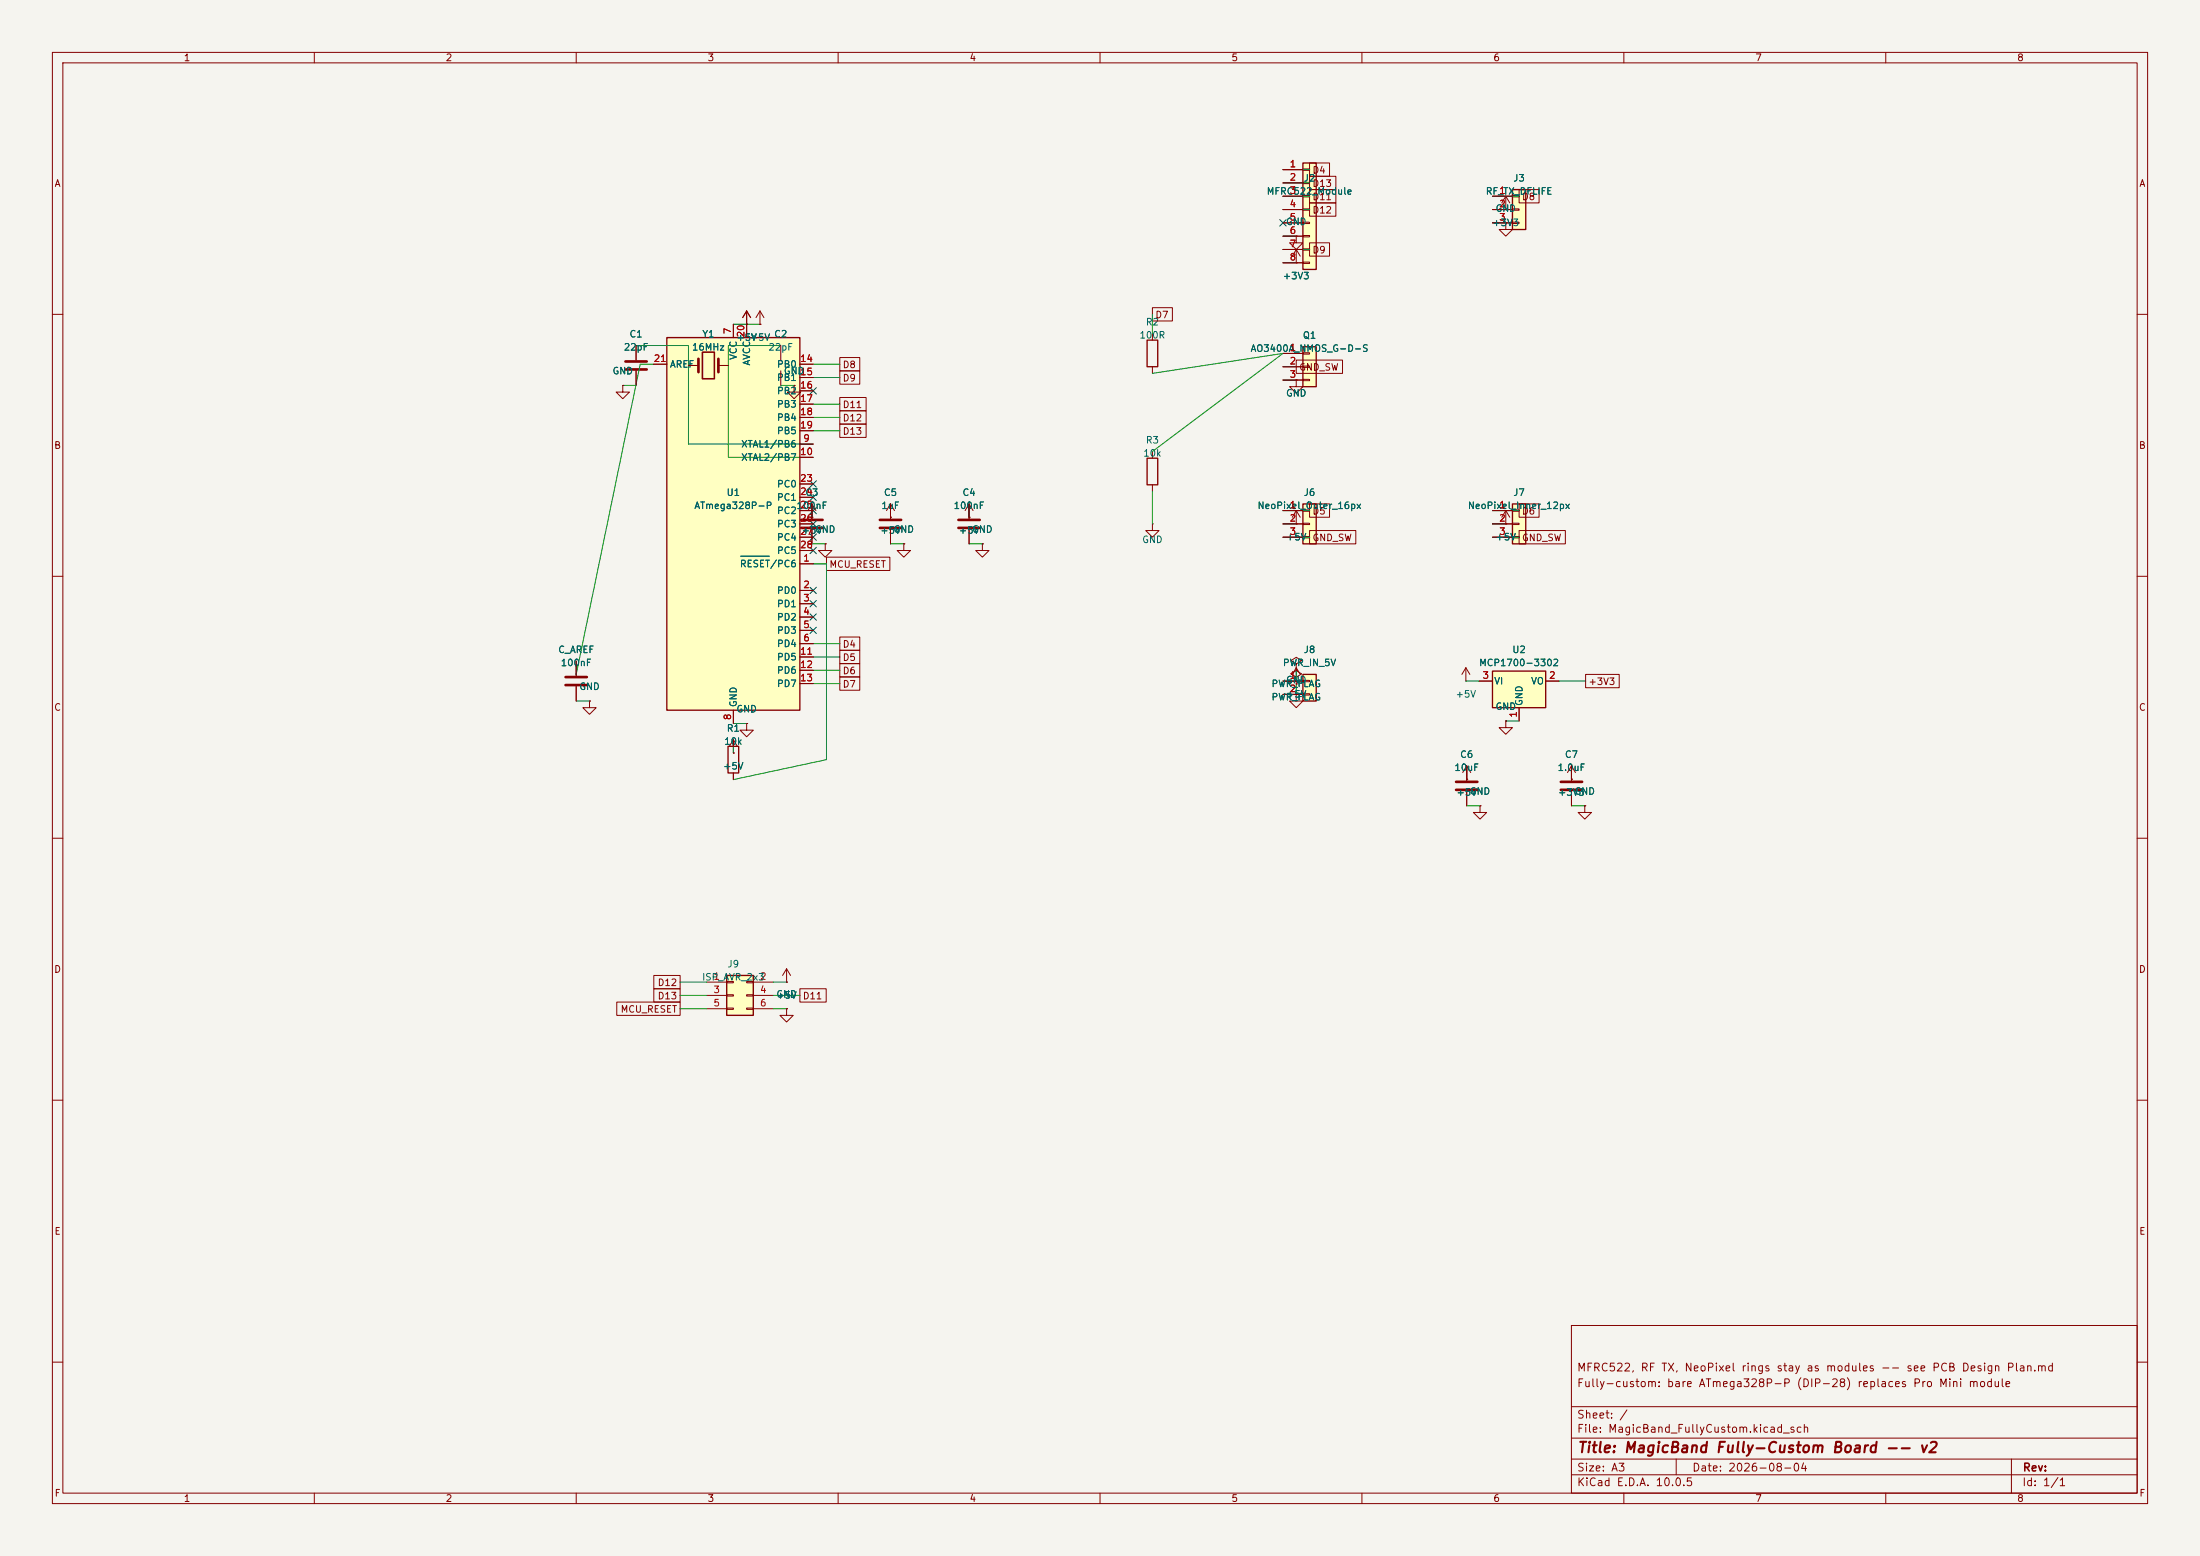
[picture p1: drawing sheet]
<svg xmlns="http://www.w3.org/2000/svg" width="420mm" height="297mm" viewBox="0 0 420 297" stroke-linecap="round" stroke-linejoin="round" font-family="sans-serif">
<path d="M0 0h420v297h-420z" fill="#f5f4ef" stroke="#f5f4ef" stroke-width=".19"/>
<g fill="none" stroke="#840000" stroke-width=".19">
<path d="M10 10h400v277h-400zM12 12h396v273h-396zM60 10v2M110 10v2M160 10v2M210 10v2M260 10v2M310 10v2M360 10v2M247.5 45.1v1.3h1.2l-1.2 1.2-1.3-1.2h1.3M247.5 45.1h.1M10 60h2"/>
<path d="M121.4 66v2.7M121.4 70.8v2.8M149 66v2.7M149 70.8v2.8M408 60h2M10 110h2M408 110h2M10 160h2M280 148.7h.1M280 146.2l-.8 1.3M280 146.2l.8 1.3M280 146.2v2.5"/>
<path d="M282.5 153.8v1.3h1.3l-1.3 1.2-1.2-1.2h1.2M282.5 153.8h.1M408 160h2M10 210h2M408 210h2M300 253h108v32h-108zM10 260h2M300 278.5h108M300 274.5h108M300 268.5h108M320 278.5v3M384 278.5v6.5"/>
<path d="M408 260h2M60 285v2M110 285v2M160 285v2M210 285v2M260 285v2M300 281.5h108M310 285v2M360 285v2"/>
</g>
<path d="M119.4 69h4.1M119.4 70.5h4.1M147 69h4.1M147 70.5h4.1" fill="none" stroke="#840000" stroke-width=".51"/>
<path d="M248.7 31.1h2.6v20.3h-2.6z" fill="#ffffc2"/>
<path d="M248.7 31.1h2.6v20.3h-2.6z" fill="none" stroke="#840000" stroke-width=".25"/>
<g fill="none" stroke="#840000" stroke-width=".19">
<path d="M244.9 32.4h3.8M244.9 34.9h3.8M244.9 37.5h3.8M248.7 32.3h1.3v.2h-1.3zM248.7 34.8h1.3v.2h-1.3zM248.7 37.3h1.3v.3h-1.3zM248.7 39.9h1.3v.2h-1.3zM244.9 40h3.8M244.9 42.5h3.8M244.9 45.1h3.8M244.9 47.6h3.8M244.9 50.2h3.8"/>
<path d="M248.7 42.4h1.3v.3h-1.3zM248.7 45h1.3v.2h-1.3zM248.7 47.5h1.3v.2h-1.3zM248.7 50h1.3v.3h-1.3zM247.5 132.5v1.3h1.2l-1.2 1.3-1.3-1.3h1.3M247.5 132.5h.1M150.2 187.5h.1M150.2 184.9l-.8 1.3M150.2 184.9l.7 1.3M150.2 184.9v2.6"/>
</g>
<path d="M138.7 186.2h5.1v7.6h-5.1z" fill="#ffffc2"/>
<path d="M138.7 186.2h5.1v7.6h-5.1z" fill="none" stroke="#840000" stroke-width=".25"/>
<g fill="none" stroke="#840000" stroke-width=".19">
<path d="M142.5 59.4l-.7 1.2M142.5 59.4l.8 1.2M142.5 59.4v2.5M145.1 59.4l-.8 1.2M145.1 59.4l.7 1.2M145.1 59.4v2.5M142.5 61.9h.1M145.1 61.9h.1M134.9 187.5h3.8M134.9 190h3.8M134.9 192.5h3.8M138.7 187.3h1.3v.3h-1.3z"/>
<path d="M138.7 189.9h1.3v.2h-1.3zM138.7 192.4h1.3v.3h-1.3zM142.5 187.3h1.3v.3h-1.3zM142.5 189.9h1.3v.2h-1.3zM142.5 192.4h1.3v.3h-1.3zM143.8 187.5h3.8M143.8 190h3.8M143.8 192.5h3.8"/>
</g>
<path d="M127.3 64.4h25.4v71.2h-25.4z" fill="#ffffc2"/>
<path d="M127.3 64.4h25.4v71.2h-25.4zM219 87.5h2v5h-2z" fill="none" stroke="#840000" stroke-width=".25"/>
<g fill="none" stroke="#840000" stroke-width=".19">
<path d="M287.5 37.5l-.8 1.2M287.5 37.5l.7 1.2M287.5 37.5v2.5M287.5 42.5v1.3h1.2l-1.2 1.3-1.3-1.3h1.3M287.5 42.5h.1M287.5 40h.1M118.9 73.6v1.2h1.3l-1.3 1.3-1.3-1.3h1.3M118.9 73.6h.1M124.8 69.5h2.5M131.4 69.8h1.9M137.1 69.8h1.9M140 61.9v2.5"/>
<path d="M142.5 61.9v2.5M152.7 69.5h2.5M152.7 72.1h2.5M152.7 74.6h2.5M152.7 77.1h2.5M152.7 79.7h2.5M152.7 84.8h2.5M152.7 87.3h2.5M152.7 82.2h2.5M152.7 92.4h2.5M152.7 94.9h2.5M152.7 97.5h2.5"/>
<path d="M220 86.2v1.3M220 92.5v1.3M152.7 107.6h2.5M152.7 112.7h2.5M152.7 115.2h2.5M152.7 117.8h2.5M152.7 100h2.5M152.7 102.5h2.5M152.7 105.1h2.5M140 135.6v2.5M152.7 120.3h2.5M152.7 122.9h2.5"/>
<path d="M152.7 125.4h2.5M152.7 127.9h2.5M152.7 130.5h2.5M280 146.2v2.8M280 151v2.8M150.2 192.5v1.3h1.2l-1.2 1.3-1.3-1.3h1.3M150.2 192.5h.1"/>
</g>
<path d="M141.4 106.2h5.5" fill="none" stroke="#006464" stroke-width=".19"/>
<path d="M133.3 68.5v2.5M137.1 68.5v2.5M278 149.2h4M278 150.8h4" fill="none" stroke="#840000" stroke-width=".51"/>
<path d="M134.1 67.2h2.3v5.1h-2.3z" fill="none" stroke="#840000" stroke-width=".3"/>
<path d="M288.7 36.2h2.6v7.6h-2.6z" fill="#ffffc2"/>
<path d="M288.7 36.2h2.6v7.6h-2.6z" fill="none" stroke="#840000" stroke-width=".25"/>
<path d="M284.9 37.5h3.8M288.7 37.3h1.3v.3h-1.3zM288.7 39.9h1.3v.2h-1.3zM247.5 50.2h.1M247.5 47.6l-.8 1.3M247.5 47.6l.7 1.3M247.5 47.6v2.6M284.9 40h3.8M284.9 42.5h3.8M288.7 42.4h1.3v.3h-1.3zM220 100v1.3h1.3l-1.3 1.2-1.3-1.2h1.3M220 100h.1" fill="none" stroke="#840000" stroke-width=".19"/>
<path d="M248.7 96.2h2.6v7.6h-2.6z" fill="#ffffc2"/>
<path d="M248.7 96.2h2.6v7.6h-2.6z" fill="none" stroke="#840000" stroke-width=".25"/>
<path d="M247.5 72.5v1.3h1.2l-1.2 1.3-1.3-1.3h1.3M247.5 72.5h.1M244.9 97.5h3.8M248.7 97.3h1.3v.3h-1.3zM248.7 99.9h1.3v.2h-1.3zM244.9 100h3.8M244.9 102.5h3.8M248.7 102.4h1.3v.3h-1.3z" fill="none" stroke="#840000" stroke-width=".19"/>
<path d="M248.7 66.2h2.6v7.6h-2.6z" fill="#ffffc2"/>
<path d="M219 64.9h2v5.1h-2zM248.7 66.2h2.6v7.6h-2.6z" fill="none" stroke="#840000" stroke-width=".25"/>
<g fill="none" stroke="#840000" stroke-width=".19">
<path d="M220 63.7v1.2M220 70v1.3M244.9 67.5h3.8M244.9 70h3.8M244.9 72.5h3.8M248.7 67.3h1.3v.3h-1.3zM248.7 69.9h1.3v.2h-1.3zM248.7 72.4h1.3v.3h-1.3zM155 98.7h.1M155 96.2v2.8M155 96.2l-.8 1.3M155 96.2l.8 1.3"/>
<path d="M170 98.7h.1M170 96.2v2.8M170 96.2l-.8 1.3M170 96.2l.8 1.3M185 98.7h.1M185 96.2l-.8 1.3M185 96.2l.8 1.3M185 96.2v2.8M247.5 97.5l-.8 1.2M247.5 97.5l.7 1.2M247.5 97.5v2.5M155 101v2.8"/>
<path d="M157.5 103.8v1.3h1.3l-1.3 1.3-1.2-1.3h1.2M157.5 103.8h.1M170 101v2.8M185 101v2.8M187.5 103.8v1.3h1.3l-1.3 1.3-1.2-1.3h1.2M187.5 103.8h.1M247.5 100h.1M110 126.2v2.8M110 131v2.8M112.5 133.8v1.3h1.3l-1.3 1.2-1.2-1.2h1.2M112.5 133.8h.1M302.5 153.8v1.3h1.3l-1.3 1.2-1.2-1.2h1.2"/>
<path d="M302.5 153.8h.1"/>
</g>
<path d="M153 99.2h4M168 99.2h4M183 99.2h4M153 100.8h4M168 100.8h4M183 100.8h4M108 129.2h4M108 130.8h4" fill="none" stroke="#840000" stroke-width=".51"/>
<path d="M288.7 96.2h2.6v7.6h-2.6z" fill="#ffffc2"/>
<path d="M288.7 96.2h2.6v7.6h-2.6z" fill="none" stroke="#840000" stroke-width=".25"/>
<g fill="none" stroke="#840000" stroke-width=".19">
<path d="M151.6 73.6v1.2h1.3l-1.3 1.3-1.3-1.3h1.3M151.6 73.6h.1M284.9 97.5h3.8M287.5 97.5l-.8 1.2M287.5 97.5l.7 1.2M287.5 97.5v2.5M288.7 97.3h1.3v.3h-1.3zM288.7 99.9h1.3v.2h-1.3zM172.5 103.8v1.3h1.3l-1.3 1.3-1.2-1.3h1.2M172.5 103.8h.1M284.9 100h3.8M284.9 102.5h3.8"/>
<path d="M287.5 100h.1M288.7 102.4h1.3v.3h-1.3zM300 148.7h.1M300 146.2v2.8M300 151v2.8M300 146.2l-.8 1.3M300 146.2l.8 1.3"/>
</g>
<path d="M298 149.2h4M298 150.8h4" fill="none" stroke="#840000" stroke-width=".51"/>
<path d="M248.7 128.7h2.6v5.1h-2.6z" fill="#ffffc2"/>
<path d="M248.7 128.7h2.6v5.1h-2.6zM139 142.5h2v5h-2z" fill="none" stroke="#840000" stroke-width=".25"/>
<g fill="none" stroke="#840000" stroke-width=".19">
<path d="M142.5 138.1v1.3h1.3l-1.3 1.2-1.2-1.2h1.2M142.5 138.1h.1M244.9 130h3.8M244.9 132.5h3.8M247.5 129.3l1-.7-1-.6-1.1 .6 1.1 .7v1.2M247.5 130.5h.1M247.5 126.7l1-.6-1-.6-1.1 .6 1.1 .6v1.3M247.5 128h.1M247.5 130h.1M247.5 127.5l-.8 1.2M247.5 127.5l.7 1.2M247.5 127.5v2.5"/>
<path d="M248.7 129.9h1.3v.2h-1.3zM248.7 132.4h1.3v.3h-1.3zM140 143.7h.1M140 141.2l-.8 1.3M140 141.2l.8 1.3M140 141.2v2.5M140 147.5v1.3"/>
</g>
<path d="M284.9 128.1h10.2v7h-10.2z" fill="#ffffc2"/>
<path d="M284.9 128.1h10.2v7h-10.2z" fill="none" stroke="#840000" stroke-width=".25"/>
<g fill="none" stroke="#840000" stroke-width=".19">
<path d="M244.9 37.5h3.8M244.9 32.4h3.8M244.9 34.9h3.8M250 31.1h3.8v2.6h-3.8zM250 33.6h5v2.6h-5zM250 36.2h5v2.5h-5zM250 38.7h5v2.6h-5zM284.9 37.5h3.8M290 36.2h3.8v2.5h-3.8zM220 58.7h3.8v2.6h-3.8zM244.9 40h3.8M244.9 42.5h3.8"/>
<path d="M244.9 45.1h3.8M244.9 47.6h3.8M244.9 50.2h3.8M247.5 50.2h.1M247.5 45.1h.1M250 46.3h3.8v2.6h-3.8zM284.9 40h3.8M284.9 42.5h3.8M287.5 40h.1M287.5 42.5h.1M118.9 73.6h.1M121.4 66v2.7"/>
<path d="M121.4 70.8v2.8M124.8 69.5h2.5M131.4 69.8h1.3M137.8 69.8h1.2M140 61.9v2.5M142.5 61.9h.1M142.5 61.9v2.5M145.1 61.9h.1M149 66v2.7M149 70.8v2.8M151.6 73.6h.1M152.7 69.5h2.5"/>
<path d="M152.7 72.1h2.5M152.7 74.6h2.5M152.7 77.1h2.5M152.7 79.7h2.5M160.3 68.2h3.8v2.6h-3.8zM160.3 70.8h3.8v2.5h-3.8zM160.3 75.9h5v2.5h-5zM160.3 78.4h5v2.6h-5zM244.9 67.5h3.8M244.9 70h3.8M244.9 72.5h3.8M247.5 68.7h8.8v2.6h-8.8z"/>
<path d="M247.5 72.5h.1M152.7 97.5h2.5M152.7 84.8h2.5M152.7 87.3h2.5M152.7 82.2h2.5M152.7 92.4h2.5M152.7 94.9h2.5M155 98.7h.1M155 96.2v2.8M160.3 80.9h5v2.6h-5zM170 98.7h.1M170 96.2v2.8"/>
<path d="M185 98.7h.1M185 96.2v2.8M244.9 97.5h3.8M250 96.2h3.8v2.5h-3.8zM284.9 97.5h3.8M290 96.2h3.8v2.5h-3.8zM152.7 100h2.5M152.7 102.5h2.5M152.7 107.6h2.5M152.7 112.7h2.5M152.7 115.2h2.5M152.7 117.8h2.5"/>
<path d="M152.7 105.1h2.5M155 101v2.8M157.5 103.8h.1M157.8 106.3h12.1v2.6h-12.1zM170 101v2.8M172.5 103.8h.1M185 101v2.8M187.5 103.8h.1M244.9 100h3.8M244.9 102.5h3.8M247.5 100h.1M250 101.3h8.8v2.5h-8.8z"/>
<path d="M284.9 100h3.8M284.9 102.5h3.8M287.5 100h.1M290 101.3h8.8v2.5h-8.8zM110 126.2v2.8M110 131v2.8M112.5 133.8h.1M140 135.6v2.5M142.5 138.1h.1M152.7 120.3h2.5M152.7 122.9h2.5M152.7 125.4h2.5"/>
<path d="M152.7 127.9h2.5M152.7 130.5h2.5M160.3 129.2h3.8v2.6h-3.8zM160.3 126.7h3.8v2.5h-3.8zM160.3 124.1h3.8v2.6h-3.8zM160.3 121.6h3.8v2.5h-3.8zM244.9 130h3.8M244.9 132.5h3.8M247.5 130.5h.1M247.5 128h.1M247.5 130h.1M247.5 132.5h.1"/>
<path d="M279.8 130h.1M279.8 127.5l-.7 1.2M279.8 127.5l.8 1.2M279.8 127.5v2.5M282.4 130h2.5M287.5 137.6v1.3h1.2l-1.2 1.3-1.3-1.3h1.3M287.5 137.6h.1M290 135.1v2.5M295.1 130h2.5M302.7 128.7h6.4v2.6h-6.4zM140 143.7h.1M140 141.2v1.3"/>
<path d="M140 147.5v1.3M280 148.7h.1M280 146.2v2.8M280 151v2.8M282.5 153.8h.1M300 148.7h.1M300 146.2v2.8M300 151v2.8M302.5 153.8h.1M117.7 191.3h12.1v2.5h-12.1zM124.8 188.7h5v2.6h-5zM124.8 186.2h5v2.5h-5z"/>
<path d="M150.2 187.5h.1M150.2 192.5h.1M152.7 188.7h5v2.6h-5z"/>
</g>
<g fill="none" stroke="#009600" stroke-width=".19">
<path d="M244.9 34.9h5.1M244.9 32.4h5.1M244.9 37.5h5.1M284.9 37.5h5.1M244.9 47.6h5.1M244.9 40h5.1M244.9 50.2h2.6M244.9 45.1h2.6M284.9 40h2.6M284.9 42.5h2.6M118.9 73.6h2.5M121.4 66h10v18.8h23.8"/>
<path d="M124.8 69.5h-2.6l-12.2 59.2v-2.5M140 61.9h5.1M149 66h-10v21.3h16.2M149 73.6h2.6M155.2 77.1h5.1M155.2 69.5h5.1M155.2 72.1h5.1M155.2 79.7h5.1M220 60v3.7M220 71.3l24.9-3.8-24.9 18.7M244.9 70h2.6M244.9 72.5h2.6"/>
<path d="M155 96.2v2.5M155.2 82.2h5.1M170 96.2v2.5M185 96.2v2.5M220 93.8v6.2M244.9 97.5h5.1M284.9 97.5h5.1M155 103.8h2.5M155.2 107.6h2.6v37.4l-17.8 3.8M170 103.8h2.5M185 103.8h2.5M244.9 102.5h5.1"/>
<path d="M244.9 100h2.6M284.9 102.5h5.1M284.9 100h2.6M110 133.8h2.5M140 138.1h2.5M155.2 130.5h5.1M155.2 127.9h5.1M155.2 122.9h5.1M155.2 125.4h5.1M247.5 128v2h-2.6M247.5 130.5v2h-2.6M279.8 130h2.6"/>
<path d="M287.5 137.6h2.5M297.6 130h5.1M140 141.2v2.5M280 146.2v2.5M280 153.8h2.5M300 153.8h2.5M300 146.2v2.5M129.8 187.5h5.1M129.8 192.5h5.1M129.8 190h5.1M147.6 187.5h2.6M147.6 192.5h2.6"/>
<path d="M147.6 190h5.1"/>
</g>
<g fill="none" stroke="#000084" stroke-width=".19">
<path d="M244.3 41.9l1.2 1.2M245.5 41.9l-1.2 1.2M154.6 74l1.2 1.2M155.8 74l-1.2 1.2M154.6 96.9l1.2 1.2M154.6 94.3l1.2 1.2M154.6 99.4l1.2 1.2M154.6 91.8l1.2 1.2M155.8 96.9l-1.2 1.2M155.8 94.3l-1.2 1.2M155.8 99.4l-1.2 1.2M155.8 91.8l-1.2 1.2"/>
<path d="M154.6 117.2l1.2 1.2M154.6 114.6l1.2 1.2M154.6 112.1l1.2 1.2M154.6 104.5l1.2 1.2M154.6 101.9l1.2 1.2M154.6 119.7l1.2 1.2M155.8 117.2l-1.2 1.2M155.8 114.6l-1.2 1.2M155.8 112.1l-1.2 1.2M155.8 104.5l-1.2 1.2M155.8 101.9l-1.2 1.2M155.8 119.7l-1.2 1.2"/>
</g>
<path d="M141.4 106.2h5.5" fill="none" stroke="#006464" stroke-width=".19"/>
<text font-size="2" fill="#840000" x="301" y="277.8">Title: MagicBand Fully-Custom Board -- v2</text>
<g font-size="1.5" fill="#840000">
<text x="300.9" y="262.1">MFRC522, RF TX, NeoPixel rings stay as modules -- see PCB Design Plan.md</text>
<text x="300.9" y="265.1">Fully-custom: bare ATmega328P-P (DIP-28) replaces Pro Mini module</text>
<text x="300.9" y="273.8">File: MagicBand_FullyCustom.kicad_sch</text>
<text x="300.9" y="271.1">Sheet: /</text>
<text x="300.9" y="281.2">Size: A3</text>
<text x="322.9" y="281.2">Date: 2026-08-04</text>
<text x="386" y="281.2">Rev:</text>
<text x="300.9" y="284">KiCad E.D.A. 10.0.5</text>
<text x="385.9" y="284">Id: 1/1</text>
</g>
<g font-size="1.3" fill="#840000">
<text x="35" y="12">1</text>
<text x="85" y="12">2</text>
<text x="135" y="12">3</text>
<text x="185" y="12">4</text>
<text x="235" y="12">5</text>
<text x="285" y="12">6</text>
<text x="335" y="12">7</text>
<text x="385" y="12">8</text>
<text x="10.3" y="36">A</text>
<text x="250.4" y="33.4">D4</text>
<text x="250.4" y="36">D13</text>
<text x="408.3" y="36">A</text>
<text x="250.4" y="38.5">D11</text>
<text x="250.4" y="41.1">D12</text>
<text x="290.4" y="38.5">D8</text>
<text x="250.4" y="48.7">D9</text>
<text x="220.4" y="61.1">D7</text>
<text x="160.8" y="70.6">D8</text>
<text x="247.9" y="71.1">GND_SW</text>
<text x="160.8" y="73.1">D9</text>
<text x="160.8" y="78.2">D11</text>
<text x="160.8" y="80.7">D12</text>
<text x="160.8" y="83.3">D13</text>
<text x="10.2" y="86">B</text>
<text x="408.2" y="86">B</text>
<text x="250.4" y="98.5">D5</text>
<text x="290.4" y="98.5">D6</text>
<text x="250.4" y="103.6">GND_SW</text>
<text x="290.4" y="103.6">GND_SW</text>
<text x="158.2" y="108.7">MCU_RESET</text>
<text x="160.8" y="123.9">D4</text>
<text x="160.8" y="131.5">D7</text>
<text x="160.8" y="129">D6</text>
<text x="160.8" y="126.5">D5</text>
<text x="303.1" y="131.1">+3V3</text>
<text x="10.2" y="136">C</text>
<text x="408.2" y="136">C</text>
<text x="10.2" y="186">D</text>
<text x="408.2" y="186">D</text>
<text x="125.4" y="191.1">D13</text>
<text x="125.4" y="188.5">D12</text>
<text x="153.1" y="191.1">D11</text>
<text x="118.4" y="193.6">MCU_RESET</text>
<text x="10.3" y="236">E</text>
<text x="408.3" y="236">E</text>
<text x="10.3" y="286">F</text>
<text x="35" y="287">1</text>
<text x="85" y="287">2</text>
<text x="135" y="287">3</text>
<text x="185" y="287">4</text>
<text x="235" y="287">5</text>
<text x="285" y="287">6</text>
<text x="335" y="287">7</text>
<text x="385" y="287">8</text>
<text x="408.3" y="286">F</text>
</g>
<g font-size="1.3" fill="#a90000">
<text x="246.1" y="32.2">1</text>
<text x="246.1" y="34.8">2</text>
<text x="246.1" y="37.3">3</text>
<text x="246.1" y="39.9">4</text>
<text x="286.1" y="37.3">1</text>
<text x="286.1" y="39.9">2</text>
<text x="246.1" y="42.4">5</text>
<text x="246.1" y="44.9">6</text>
<text x="246.1" y="47.5">7</text>
<text x="286.1" y="42.4">3</text>
<text x="246.1" y="50">8</text>
<text x="139.9" y="63.9" transform="rotate(-90 139.9 63.9)">7</text>
<text x="142.4" y="64.5" transform="rotate(-90 142.4 64.5)">20</text>
<text x="124.7" y="69.4">21</text>
<text x="152.6" y="69.4">14</text>
<text x="152.6" y="71.9">15</text>
<text x="246.1" y="67.3">1</text>
<text x="246.1" y="69.9">2</text>
<text x="152.6" y="74.5">16</text>
<text x="152.6" y="77">17</text>
<text x="246.1" y="72.4">3</text>
<text x="152.6" y="79.5">18</text>
<text x="152.6" y="82.1">19</text>
<text x="152.6" y="87.2">10</text>
<text x="153.2" y="84.6">9</text>
<text x="152.6" y="92.2">23</text>
<text x="152.6" y="94.8">24</text>
<text x="152.6" y="97.3">25</text>
<text x="152.6" y="99.9">26</text>
<text x="246.1" y="97.3">1</text>
<text x="246.1" y="99.9">2</text>
<text x="286.1" y="97.3">1</text>
<text x="286.1" y="99.9">2</text>
<text x="152.6" y="102.4">27</text>
<text x="152.6" y="104.9">28</text>
<text x="153.2" y="107.5">1</text>
<text x="246.1" y="102.4">3</text>
<text x="286.1" y="102.4">3</text>
<text x="153.2" y="112.6">2</text>
<text x="153.2" y="115.1">3</text>
<text x="153.2" y="117.6">4</text>
<text x="152.6" y="125.3">11</text>
<text x="153.2" y="120.2">5</text>
<text x="153.2" y="122.7">6</text>
<text x="152.6" y="127.8">12</text>
<text x="152.6" y="130.3">13</text>
<text x="246.1" y="129.9">1</text>
<text x="282.9" y="129.9">3</text>
<text x="295.6" y="129.9">2</text>
<text x="139.9" y="137.6" transform="rotate(-90 139.9 137.6)">8</text>
<text x="246.1" y="132.4">2</text>
<text x="289.9" y="137.1" transform="rotate(-90 289.9 137.1)">1</text>
<text x="136.1" y="187.3">1</text>
<text x="136.1" y="189.9">3</text>
<text x="145" y="187.3">2</text>
<text x="145" y="189.9">4</text>
<text x="136.1" y="192.4">5</text>
<text x="145" y="192.4">6</text>
</g>
<g font-size="1.3" fill="#006464">
<text x="248.8" y="35">J2</text>
<text x="288.8" y="35">J3</text>
<text x="241.7" y="37.5">MFRC522_Module</text>
<text x="283.5" y="37.5">RF_TX_DFLIFE</text>
<text x="285.4" y="40.7">GND</text>
<text x="245.4" y="43.3">GND</text>
<text x="284.8" y="43.5">+3V3</text>
<text x="244.8" y="53.6">+3V3</text>
<text x="120.1" y="64.7">C1</text>
<text x="134" y="64.7">Y1</text>
<text x="140.5" y="65.4">+5V</text>
<text x="143" y="65.4">+5V</text>
<text x="147.7" y="64.7">C2</text>
<text x="217.4" y="64.9">100R</text>
<text x="218.6" y="62.4">R2</text>
<text x="248.6" y="65">Q1</text>
<text x="116.8" y="71.8">GND</text>
<text x="119" y="67.2">22pF</text>
<text x="127.8" y="70.5">AREF</text>
<text x="132" y="67.2">16MHz</text>
<text x="141" y="68.8" transform="rotate(-90 141 68.8)">VCC</text>
<text x="143.5" y="69.9" transform="rotate(-90 143.5 69.9)">AVCC</text>
<text x="146.6" y="67.2">22pF</text>
<text x="148.2" y="70.5">PB0</text>
<text x="149.5" y="71.8">GND</text>
<text x="238.6" y="67.5">AO3400A_NMOS_G-D-S</text>
<text x="148.2" y="73">PB1</text>
<text x="148.2" y="75.6">PB2</text>
<text x="245.4" y="76">GND</text>
<text x="148.2" y="78.1">PB3</text>
<text x="148.2" y="80.6">PB4</text>
<text x="148.2" y="83.2">PB5</text>
<text x="141.4" y="85.7">XTAL1/PB6</text>
<text x="141.4" y="88.3">XTAL2/PB7</text>
<text x="218.1" y="87.5">10k</text>
<text x="218.6" y="85">R3</text>
<text x="138.6" y="95">U1</text>
<text x="148.2" y="93.3">PC0</text>
<text x="148.2" y="95.9">PC1</text>
<text x="153.6" y="95">C3</text>
<text x="168.6" y="95">C5</text>
<text x="183.6" y="95">C4</text>
<text x="248.8" y="95">J6</text>
<text x="288.8" y="95">J7</text>
<text x="132.4" y="97.5">ATmega328P-P</text>
<text x="148.2" y="98.4">PC2</text>
<text x="148.2" y="101">PC3</text>
<text x="151.9" y="97.5">100nF</text>
<text x="168.1" y="97.5">1uF</text>
<text x="181.9" y="97.5">100nF</text>
<text x="240" y="97.5">NeoPixel_Outer_16px</text>
<text x="280.1" y="97.5">NeoPixel_Inner_12px</text>
<text x="148.2" y="103.5">PC4</text>
<text x="148.2" y="106">PC5</text>
<text x="152.9" y="102.2">+5V</text>
<text x="155.5" y="102">GND</text>
<text x="167.9" y="102.2">+5V</text>
<text x="170.5" y="102">GND</text>
<text x="182.9" y="102.2">+5V</text>
<text x="185.5" y="102">GND</text>
<text x="217.9" y="104">GND</text>
<text x="245.4" y="103.5">+5V</text>
<text x="285.4" y="103.5">+5V</text>
<text x="141.1" y="108.6">RESET/PC6</text>
<text x="148.2" y="113.7">PD0</text>
<text x="148.2" y="116.2">PD1</text>
<text x="148.2" y="118.7">PD2</text>
<text x="106.5" y="125">C_AREF</text>
<text x="148.2" y="121.3">PD3</text>
<text x="148.2" y="123.8">PD4</text>
<text x="248.8" y="125">J8</text>
<text x="288.6" y="125">U2</text>
<text x="106.9" y="127.5">100nF</text>
<text x="148.2" y="126.4">PD5</text>
<text x="148.2" y="128.9">PD6</text>
<text x="148.2" y="131.4">PD7</text>
<text x="242.6" y="131.5">PWR_FLAG</text>
<text x="244.8" y="127.5">PWR_IN_5V</text>
<text x="245.4" y="130.7">GND</text>
<text x="282.3" y="127.5">MCP1700-3302</text>
<text x="285.1" y="131">VI</text>
<text x="292.2" y="131">VO</text>
<text x="110.5" y="132">GND</text>
<text x="140.5" y="136.3">GND</text>
<text x="141" y="135.1" transform="rotate(-90 141 135.1)">GND</text>
<text x="242.6" y="134">PWR_FLAG</text>
<text x="245.4" y="133.5">+5V</text>
<text x="277.8" y="133.5">+5V</text>
<text x="285.4" y="135.8">GND</text>
<text x="291" y="134.9" transform="rotate(-90 291 134.9)">GND</text>
<text x="138.1" y="142.5">10k</text>
<text x="138.6" y="140">R1</text>
<text x="137.9" y="147.2">+5V</text>
<text x="277.5" y="147.5">10uF</text>
<text x="278.6" y="145">C6</text>
<text x="297.2" y="147.5">1.0uF</text>
<text x="298.6" y="145">C7</text>
<text x="277.9" y="152.2">+5V</text>
<text x="280.5" y="152">GND</text>
<text x="297.3" y="152.2">+3V3</text>
<text x="300.5" y="152">GND</text>
<text x="138.8" y="185">J9</text>
<text x="133.9" y="187.5">ISP_AVR_2x3</text>
<text x="148.1" y="190.9">+5V</text>
<text x="148.1" y="190.7">GND</text>
</g>
</svg>
